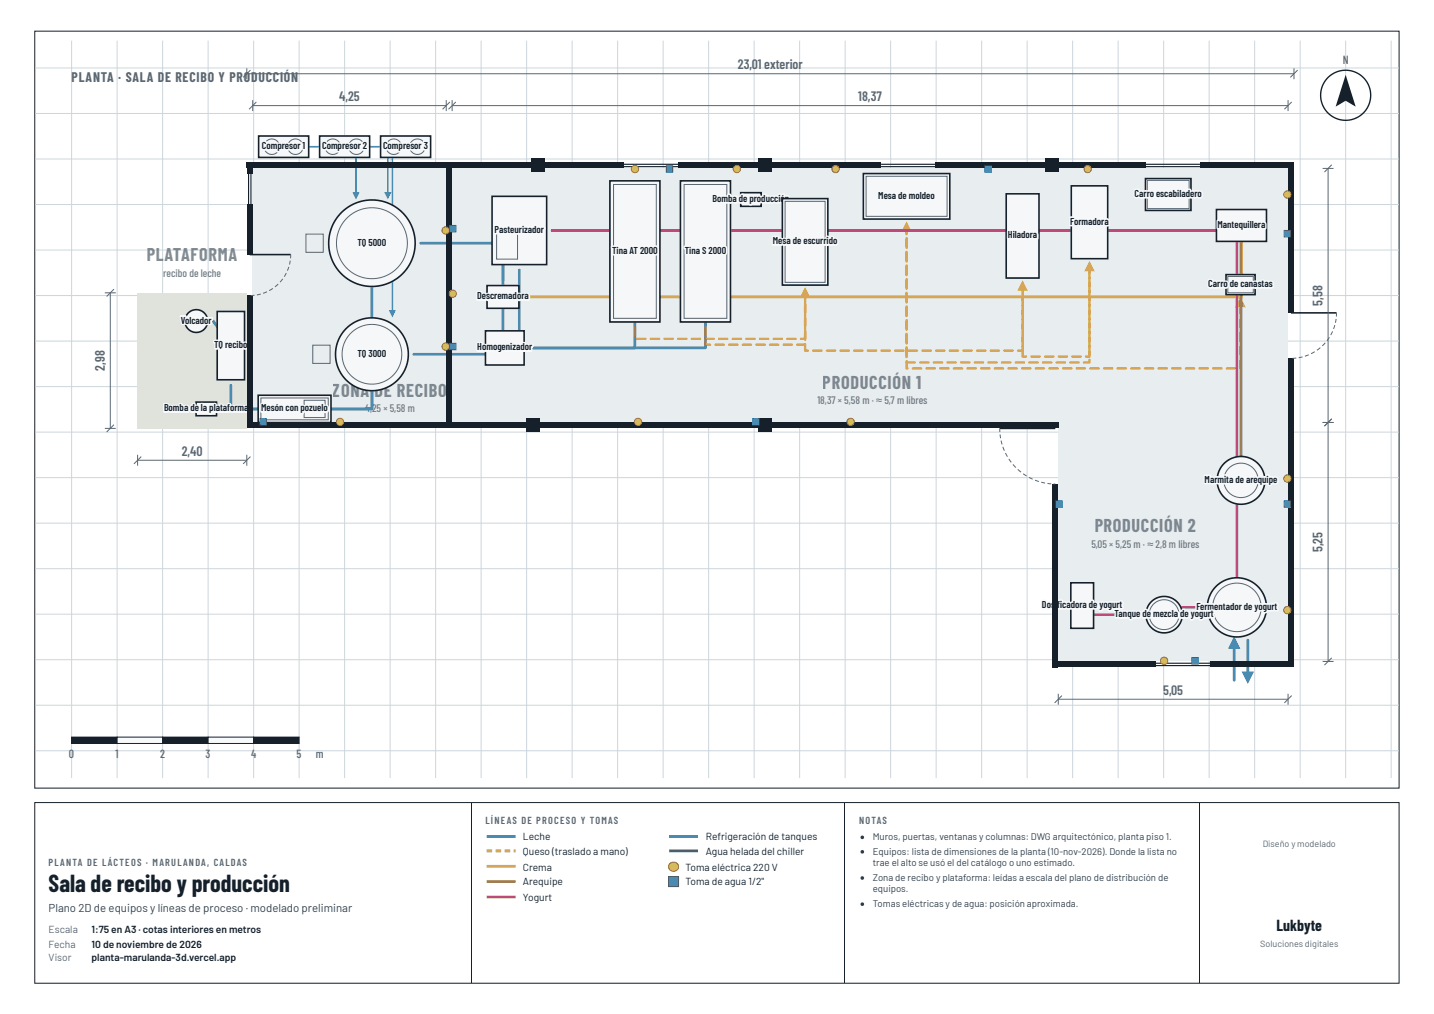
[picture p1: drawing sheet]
<svg xmlns="http://www.w3.org/2000/svg" width="420mm" height="297mm" viewBox="0 0 420 297" stroke-linecap="round" stroke-linejoin="round" font-family="sans-serif">
<path d="M10.2 9.1h399.8v221.7h-399.8z" fill="none" stroke="#15202a" stroke-width=".29"/>
<g fill="none" stroke="#ccd6dc" stroke-width=".29">
<path d="M10.3 19.9h399.6M21 11.9v216M34.3 11.9v216M47.7 11.9v216M61 11.9v216M74.3 11.9v216M87.7 11.9v216M101 11.9v216M114.3 11.9v216M127.7 11.9v216M141 11.9v216M154.3 11.9v216"/>
<path d="M167.7 11.9v216M181 11.9v216M194.3 11.9v216M207.7 11.9v216M221 11.9v216M234.3 11.9v216M247.6 11.9v216M261 11.9v216M274.3 11.9v216M287.6 11.9v216M301 11.9v216M314.3 11.9v216"/>
<path d="M327.6 11.9v216M341 11.9v216M354.3 11.9v216M367.6 11.9v216M381 11.9v216M394.3 11.9v216M407.6 11.9v216M10.3 33.2h399.6M10.3 46.6h399.6M10.3 59.9h399.6M10.3 73.2h399.6M10.3 86.6h399.6"/>
<path d="M10.3 99.9h399.6M10.3 113.2h399.6M10.3 126.6h399.6M10.3 139.9h399.6M10.3 153.2h399.6M10.3 166.6h399.6M10.3 179.9h399.6M10.3 193.2h399.6M10.3 206.6h399.6M10.3 219.9h399.6"/>
</g>
<path d="M40.3 85.8h32v39.7h-32z" fill="#dfe3dc"/>
<g fill="#e8edf0">
<path d="M74.1 49.3h56.7v74.4h-56.7z"/>
<path d="M132.5 49.3h244.9v74.4h-244.9z"/>
<path d="M310.1 123.7h67.3v70h-67.3z"/>
<path d="M310.1 123.7h67.3v1.8h-67.3z"/>
</g>
<path d="M62.5 94l5.2 7.2" fill="none" stroke="#2f7fc4" stroke-width=".8"/>
<path d="M64.7 100.3l2.9-2.2 .7 4z" fill="#2f7fc4"/>
<path d="M67.7 112.8v7h-7.2" fill="none" stroke="#2f7fc4" stroke-width=".8"/>
<path d="M59.4 119.8l3.6-1.8v3.6z" fill="#2f7fc4"/>
<path d="M109 71.2v48.6h-43.9" fill="none" stroke="#2f7fc4" stroke-width=".8"/>
<path d="M109 70.2l1.8 3.6h-3.6z" fill="#2f7fc4"/>
<path d="M109 103.8v16h-43.9" fill="none" stroke="#2f7fc4" stroke-width=".8"/>
<path d="M109 102.7l1.8 3.6h-3.6z" fill="#2f7fc4"/>
<path d="M123.3 71.2h24.1v15.8" fill="none" stroke="#2f7fc4" stroke-width=".8"/>
<path d="M145.6 84.5h3.6l-1.8 3.6z" fill="#2f7fc4"/>
<path d="M147.4 87v16.8h-26.1" fill="none" stroke="#2f7fc4" stroke-width=".8"/>
<path d="M147.4 85.9l1.8 3.6h-3.6z" fill="#2f7fc4"/>
<path d="M152.2 67.5h-4.8v14.5" fill="none" stroke="#2f7fc4" stroke-width=".8"/>
<path d="M149.7 65.7l3.6 1.8-3.6 1.8z" fill="#2f7fc4"/>
<path d="M152.2 79.1v22.8h-4.3" fill="none" stroke="#2f7fc4" stroke-width=".8"/>
<path d="M146.8 101.9l3.6-1.8v3.6z" fill="#2f7fc4"/>
<path d="M186.1 73.6v28.3h-30.9" fill="none" stroke="#2f7fc4" stroke-width=".8"/>
<path d="M186.1 72.6l1.8 3.6h-3.6z" fill="#2f7fc4"/>
<path d="M206.7 73.6v28.3h-51.5" fill="none" stroke="#2f7fc4" stroke-width=".8"/>
<path d="M206.7 72.6l1.8 3.6h-3.6z" fill="#2f7fc4"/>
<g fill="#d4851a">
<path d="M235.9 84.2l1.5 3h-3z"/>
<path d="M299.6 82.1l1.5 3h-3z"/>
<path d="M319.2 76.5l1.5 3h-3z"/>
<path d="M265.6 64.9l1.5 3h-3z"/>
<path d="M363.5 87l1.5 3h-3z"/>
<path d="M185.8 95.7l.6 .1v2.5a.33 .33 0 0 1-.3 .3 .33 .33 0 0 1-.4-.3zM186.5 99l2.6-.1a.33 .33 0 0 1 .4 .3 .33 .33 0 0 1-.4 .4l-2.5-.1zM190.5 99l2.6-.1a.33 .33 0 0 1 .4 .3 .33 .33 0 0 1-.4 .4l-2.5-.1zM194.5 99l2.6-.1a.33 .33 0 0 1 .4 .3 .33 .33 0 0 1-.4 .4l-2.5-.1zM198.5 99l2.6-.1a.33 .33 0 0 1 .4 .3 .33 .33 0 0 1-.4 .4l-2.5-.1zM202.5 99l2.6-.1a.33 .33 0 0 1 .4 .3 .33 .33 0 0 1-.4 .4l-2.5-.1zM206.5 99l2.6-.1a.33 .33 0 0 1 .4 .3 .33 .33 0 0 1-.4 .4l-2.5-.1zM210.5 99l2.6-.1a.33 .33 0 0 1 .4 .3 .33 .33 0 0 1-.4 .4l-2.5-.1zM214.5 99l2.6-.1a.33 .33 0 0 1 .4 .3 .33 .33 0 0 1-.4 .4l-2.5-.1zM218.5 99l2.6-.1a.33 .33 0 0 1 .4 .3 .33 .33 0 0 1-.4 .4l-2.5-.1zM222.5 99l2.6-.1a.33 .33 0 0 1 .4 .3 .33 .33 0 0 1-.4 .4l-2.5-.1zM226.5 99l2.6-.1a.33 .33 0 0 1 .4 .3 .33 .33 0 0 1-.4 .4l-2.5-.1zM230.5 99l2.6-.1a.33 .33 0 0 1 .4 .3 .33 .33 0 0 1-.4 .4l-2.5-.1zM235.7 97.8l.5 .1v1.5l-.3 .2h-1.2a.33 .33 0 0 1-.3-.4 .33 .33 0 0 1 .3-.3h1.2v.3h-.3zM235.7 93.8l.5 .1v2.5a.33 .33 0 0 1-.3 .4 .33 .33 0 0 1-.3-.4zM235.7 89.8l.5 .1v2.5a.33 .33 0 0 1-.3 .4 .33 .33 0 0 1-.3-.4zM235.7 85.8l.5 .1v2.5a.33 .33 0 0 1-.3 .4 .33 .33 0 0 1-.3-.4z"/>
<path d="M206.5 95.7l.5 .1 .1 2.5a.33 .33 0 0 1-.4 .3 .33 .33 0 0 1-.3-.3zM206.5 99.7l.3-.1 .3 .3v1.1h-.4v-.4h1.4a.33 .33 0 0 1 .3 .4 .33 .33 0 0 1-.3 .3l-1.6-.1zM209.4 100.7l2.7-.1a.33 .33 0 0 1 .3 .4 .33 .33 0 0 1-.3 .3h-2.6zM213.4 100.7l2.7-.1a.33 .33 0 0 1 .3 .4 .33 .33 0 0 1-.3 .3h-2.6zM217.4 100.7l2.7-.1a.33 .33 0 0 1 .3 .4 .33 .33 0 0 1-.3 .3h-2.6zM221.4 100.7l2.7-.1a.33 .33 0 0 1 .3 .4 .33 .33 0 0 1-.3 .3h-2.6zM225.4 100.7l2.7-.1a.33 .33 0 0 1 .3 .4 .33 .33 0 0 1-.3 .3h-2.6zM229.4 100.7l2.7-.1a.33 .33 0 0 1 .3 .4 .33 .33 0 0 1-.3 .3h-2.6zM233.4 100.7l2.5-.1v.4h-.3a.38 .38 0 0 1 .3-.4 .38 .38 0 0 1 .4 .3 .38 .38 0 0 1-.4 .4h-2.4zM235.7 96.6l.5 .1v2.5a.33 .33 0 0 1-.3 .4 .33 .33 0 0 1-.3-.4zM235.7 92.6l.5 .1v2.5a.33 .33 0 0 1-.3 .4 .33 .33 0 0 1-.3-.4zM235.7 88.6l.5 .1v2.5a.33 .33 0 0 1-.3 .4 .33 .33 0 0 1-.3-.4zM235.7 84.9l.5 .1v2.2a.33 .33 0 0 1-.3 .4 .33 .33 0 0 1-.3-.4z"/>
<path d="M235.7 84.9l.5 .1v2.5a.33 .33 0 0 1-.3 .3 .33 .33 0 0 1-.3-.3zM235.7 88.9l.5 .1v2.5a.33 .33 0 0 1-.3 .3 .33 .33 0 0 1-.3-.3zM235.7 92.9l.5 .1v2.5a.33 .33 0 0 1-.3 .3 .33 .33 0 0 1-.3-.3zM235.7 96.9l.5 .1v2.5a.33 .33 0 0 1-.3 .3 .33 .33 0 0 1-.3-.3zM235.7 100.9l.3-.1 .2 .3v1.6h-.3v-.3h.8a.33 .33 0 0 1 .3 .3 .33 .33 0 0 1-.3 .3l-1.1-.2zM238.1 102.5l2.6-.1a.33 .33 0 0 1 .3 .3 .33 .33 0 0 1-.3 .3h-2.5zM242.1 102.5l2.6-.1a.33 .33 0 0 1 .3 .3 .33 .33 0 0 1-.3 .3h-2.5zM246.1 102.5l2.6-.1a.33 .33 0 0 1 .3 .3 .33 .33 0 0 1-.3 .3h-2.5zM250.1 102.5l2.6-.1a.33 .33 0 0 1 .3 .3 .33 .33 0 0 1-.3 .3h-2.5zM254.1 102.5l2.6-.1a.33 .33 0 0 1 .3 .3 .33 .33 0 0 1-.3 .3h-2.5zM258.1 102.5l2.6-.1a.33 .33 0 0 1 .3 .3 .33 .33 0 0 1-.3 .3h-2.5zM262.1 102.5l2.6-.1a.33 .33 0 0 1 .3 .3 .33 .33 0 0 1-.3 .3h-2.5zM266.1 102.5l2.6-.1a.33 .33 0 0 1 .3 .3 .33 .33 0 0 1-.3 .3h-2.5zM270.1 102.5l2.6-.1a.33 .33 0 0 1 .3 .3 .33 .33 0 0 1-.3 .3h-2.5zM274.1 102.5l2.6-.1a.33 .33 0 0 1 .3 .3 .33 .33 0 0 1-.3 .3h-2.5zM278.1 102.5l2.6-.1a.33 .33 0 0 1 .3 .3 .33 .33 0 0 1-.3 .3h-2.5zM282.1 102.5l2.6-.1a.33 .33 0 0 1 .3 .3 .33 .33 0 0 1-.3 .3h-2.5zM286.1 102.5l2.6-.1a.33 .33 0 0 1 .3 .3 .33 .33 0 0 1-.3 .3h-2.5zM290.1 102.5l2.6-.1a.33 .33 0 0 1 .3 .3 .33 .33 0 0 1-.3 .3h-2.5zM294.1 102.5l2.6-.1a.33 .33 0 0 1 .3 .3 .33 .33 0 0 1-.3 .3h-2.5zM298.1 102.5l1.5-.1v.3h-.3v-1.1a.33 .33 0 0 1 .3-.3 .33 .33 0 0 1 .4 .3v1.1l-.2 .3h-1.6zM299.4 97.4l.6 .1v2.5a.33 .33 0 0 1-.4 .4 .33 .33 0 0 1-.3-.4zM299.4 93.4l.6 .1v2.5a.33 .33 0 0 1-.4 .4 .33 .33 0 0 1-.3-.4zM299.4 89.4l.6 .1v2.5a.33 .33 0 0 1-.4 .4 .33 .33 0 0 1-.3-.4zM299.4 85.4l.6 .1v2.5a.33 .33 0 0 1-.4 .4 .33 .33 0 0 1-.3-.4zM299.4 82.8l.6 .1v1.1a.33 .33 0 0 1-.4 .4 .33 .33 0 0 1-.3-.4z"/>
<path d="M299.4 82.8l.6 .1v2.5a.33 .33 0 0 1-.4 .4 .33 .33 0 0 1-.3-.4zM299.4 86.8l.6 .1v2.5a.33 .33 0 0 1-.4 .4 .33 .33 0 0 1-.3-.4zM299.4 90.8l.6 .1v2.5a.33 .33 0 0 1-.4 .4 .33 .33 0 0 1-.3-.4zM299.4 94.8l.6 .1v2.5a.33 .33 0 0 1-.4 .4 .33 .33 0 0 1-.3-.4zM299.4 98.8l.6 .1v2.5a.33 .33 0 0 1-.4 .4 .33 .33 0 0 1-.3-.4zM299.4 102.8l.4-.1 .2 .3v1.4h-.4v-.3h1a.33 .33 0 0 1 .4 .3 .33 .33 0 0 1-.4 .4h-1l-.3-.2zM302 104.2l2.6-.1a.33 .33 0 0 1 .4 .3 .33 .33 0 0 1-.4 .4l-2.5-.1zM306 104.2l2.6-.1a.33 .33 0 0 1 .4 .3 .33 .33 0 0 1-.4 .4l-2.5-.1zM310 104.2l2.6-.1a.33 .33 0 0 1 .4 .3 .33 .33 0 0 1-.4 .4l-2.5-.1zM314 104.2l2.6-.1a.33 .33 0 0 1 .4 .3 .33 .33 0 0 1-.4 .4l-2.5-.1zM319 102.8l.6 .1v1.7l-.4 .2h-1a.33 .33 0 0 1-.3-.4 .33 .33 0 0 1 .3-.3h1v.3h-.3zM319 98.8l.6 .1v2.5a.33 .33 0 0 1-.4 .4 .33 .33 0 0 1-.3-.4zM319 94.8l.6 .1v2.5a.33 .33 0 0 1-.4 .4 .33 .33 0 0 1-.3-.4zM319 90.8l.6 .1v2.5a.33 .33 0 0 1-.4 .4 .33 .33 0 0 1-.3-.4zM319 86.8l.6 .1v2.5a.33 .33 0 0 1-.4 .4 .33 .33 0 0 1-.3-.4zM319 82.8l.6 .1v2.5a.33 .33 0 0 1-.4 .4 .33 .33 0 0 1-.3-.4zM319 78.8l.6 .1v2.5a.33 .33 0 0 1-.4 .4 .33 .33 0 0 1-.3-.4zM318.9 77.4a.35 .35 0 0 1 .7 0 .35 .35 0 0 1-.7 0z"/>
<path d="M319 77.1l.6 .1v2.6a.33 .33 0 0 1-.4 .3 .33 .33 0 0 1-.3-.3zM319 81.1l.6 .1v2.6a.33 .33 0 0 1-.4 .3 .33 .33 0 0 1-.3-.3zM319 85.1l.6 .1v2.6a.33 .33 0 0 1-.4 .3 .33 .33 0 0 1-.3-.3zM319 89.1l.6 .1v2.6a.33 .33 0 0 1-.4 .3 .33 .33 0 0 1-.3-.3zM319 93.1l.6 .1v2.6a.33 .33 0 0 1-.4 .3 .33 .33 0 0 1-.3-.3zM319 97.1l.6 .1v2.6a.33 .33 0 0 1-.4 .3 .33 .33 0 0 1-.3-.3zM319 101.1l.6 .1v2.6a.33 .33 0 0 1-.4 .3 .33 .33 0 0 1-.3-.3zM317.4 105.9l1.8-.1v.4h-.3v-.8a.33 .33 0 0 1 .3-.4 .33 .33 0 0 1 .4 .4l-.2 1.1h-1.9zM313.4 105.9l2.6-.1a.33 .33 0 0 1 .4 .4 .33 .33 0 0 1-.4 .3h-2.5zM309.4 105.9l2.6-.1a.33 .33 0 0 1 .4 .4 .33 .33 0 0 1-.4 .3h-2.5zM305.4 105.9l2.6-.1a.33 .33 0 0 1 .4 .4 .33 .33 0 0 1-.4 .3h-2.5zM301.4 105.9l2.6-.1a.33 .33 0 0 1 .4 .4 .33 .33 0 0 1-.4 .3h-2.5zM297.4 105.9l2.6-.1a.33 .33 0 0 1 .4 .4 .33 .33 0 0 1-.4 .3h-2.5zM293.4 105.9l2.6-.1a.33 .33 0 0 1 .4 .4 .33 .33 0 0 1-.4 .3h-2.5zM289.4 105.9l2.6-.1a.33 .33 0 0 1 .4 .4 .33 .33 0 0 1-.4 .3h-2.5zM285.4 105.9l2.6-.1a.33 .33 0 0 1 .4 .4 .33 .33 0 0 1-.4 .3h-2.5zM281.4 105.9l2.6-.1a.33 .33 0 0 1 .4 .4 .33 .33 0 0 1-.4 .3h-2.5zM277.4 105.9l2.6-.1a.33 .33 0 0 1 .4 .4 .33 .33 0 0 1-.4 .3h-2.5zM273.4 105.9l2.6-.1a.33 .33 0 0 1 .4 .4 .33 .33 0 0 1-.4 .3h-2.5zM269.4 105.9l2.6-.1a.33 .33 0 0 1 .4 .4 .33 .33 0 0 1-.4 .3h-2.5zM265.4 105.9l2.6-.1a.33 .33 0 0 1 .4 .4 .33 .33 0 0 1-.4 .3h-2.5zM265.4 101.9l.6 .1v2.6a.33 .33 0 0 1-.4 .3 .33 .33 0 0 1-.3-.3zM265.4 97.9l.6 .1v2.6a.33 .33 0 0 1-.4 .3 .33 .33 0 0 1-.3-.3zM265.4 93.9l.6 .1v2.6a.33 .33 0 0 1-.4 .3 .33 .33 0 0 1-.3-.3zM265.4 89.9l.6 .1v2.6a.33 .33 0 0 1-.4 .3 .33 .33 0 0 1-.3-.3zM265.4 85.9l.6 .1v2.6a.33 .33 0 0 1-.4 .3 .33 .33 0 0 1-.3-.3zM265.4 81.9l.6 .1v2.6a.33 .33 0 0 1-.4 .3 .33 .33 0 0 1-.3-.3zM265.4 77.9l.6 .1v2.6a.33 .33 0 0 1-.4 .3 .33 .33 0 0 1-.3-.3zM265.4 73.9l.6 .1v2.6a.33 .33 0 0 1-.4 .3 .33 .33 0 0 1-.3-.3zM265.4 69.9l.6 .1v2.6a.33 .33 0 0 1-.4 .3 .33 .33 0 0 1-.3-.3zM265.4 65.9l.6 .1v2.6a.33 .33 0 0 1-.4 .3 .33 .33 0 0 1-.3-.3z"/>
<path d="M265.4 65.5l.6 .1v2.6a.33 .33 0 0 1-.4 .3 .33 .33 0 0 1-.3-.3zM265.4 69.5l.6 .1v2.6a.33 .33 0 0 1-.4 .3 .33 .33 0 0 1-.3-.3zM265.4 73.5l.6 .1v2.6a.33 .33 0 0 1-.4 .3 .33 .33 0 0 1-.3-.3zM265.4 77.5l.6 .1v2.6a.33 .33 0 0 1-.4 .3 .33 .33 0 0 1-.3-.3zM265.4 81.5l.6 .1v2.6a.33 .33 0 0 1-.4 .3 .33 .33 0 0 1-.3-.3zM265.4 85.5l.6 .1v2.6a.33 .33 0 0 1-.4 .3 .33 .33 0 0 1-.3-.3zM265.4 89.5l.6 .1v2.6a.33 .33 0 0 1-.4 .3 .33 .33 0 0 1-.3-.3zM265.4 93.5l.6 .1v2.6a.33 .33 0 0 1-.4 .3 .33 .33 0 0 1-.3-.3zM265.4 97.5l.6 .1v2.6a.33 .33 0 0 1-.4 .3 .33 .33 0 0 1-.3-.3zM265.4 101.5l.6 .1v2.6a.33 .33 0 0 1-.4 .3 .33 .33 0 0 1-.3-.3zM265.4 105.5l.6 .1v2.3h-.4v-.3h.3a.33 .33 0 0 1 .3 .3 .33 .33 0 0 1-.3 .3h-.4l-.2-.3zM267.3 107.7l2.6-.1a.33 .33 0 0 1 .3 .3 .33 .33 0 0 1-.3 .3h-2.5zM271.3 107.7l2.6-.1a.33 .33 0 0 1 .3 .3 .33 .33 0 0 1-.3 .3h-2.5zM275.3 107.7l2.6-.1a.33 .33 0 0 1 .3 .3 .33 .33 0 0 1-.3 .3h-2.5zM279.3 107.7l2.6-.1a.33 .33 0 0 1 .3 .3 .33 .33 0 0 1-.3 .3h-2.5zM283.3 107.7l2.6-.1a.33 .33 0 0 1 .3 .3 .33 .33 0 0 1-.3 .3h-2.5zM287.3 107.7l2.6-.1a.33 .33 0 0 1 .3 .3 .33 .33 0 0 1-.3 .3h-2.5zM291.3 107.7l2.6-.1a.33 .33 0 0 1 .3 .3 .33 .33 0 0 1-.3 .3h-2.5zM295.3 107.7l2.6-.1a.33 .33 0 0 1 .3 .3 .33 .33 0 0 1-.3 .3h-2.5zM299.3 107.7l2.6-.1a.33 .33 0 0 1 .3 .3 .33 .33 0 0 1-.3 .3h-2.5zM303.3 107.7l2.6-.1a.33 .33 0 0 1 .3 .3 .33 .33 0 0 1-.3 .3h-2.5zM307.3 107.7l2.6-.1a.33 .33 0 0 1 .3 .3 .33 .33 0 0 1-.3 .3h-2.5zM311.3 107.7l2.6-.1a.33 .33 0 0 1 .3 .3 .33 .33 0 0 1-.3 .3h-2.5zM315.3 107.7l2.6-.1a.33 .33 0 0 1 .3 .3 .33 .33 0 0 1-.3 .3h-2.5zM319.3 107.7l2.6-.1a.33 .33 0 0 1 .3 .3 .33 .33 0 0 1-.3 .3h-2.5zM323.3 107.7l2.6-.1a.33 .33 0 0 1 .3 .3 .33 .33 0 0 1-.3 .3h-2.5zM327.3 107.7l2.6-.1a.33 .33 0 0 1 .3 .3 .33 .33 0 0 1-.3 .3h-2.5zM331.3 107.7l2.6-.1a.33 .33 0 0 1 .3 .3 .33 .33 0 0 1-.3 .3h-2.5zM335.3 107.7l2.6-.1a.33 .33 0 0 1 .3 .3 .33 .33 0 0 1-.3 .3h-2.5zM339.3 107.7l2.6-.1a.33 .33 0 0 1 .3 .3 .33 .33 0 0 1-.3 .3h-2.5zM343.3 107.7l2.6-.1a.33 .33 0 0 1 .3 .3 .33 .33 0 0 1-.3 .3h-2.5zM347.3 107.7l2.6-.1a.33 .33 0 0 1 .3 .3 .33 .33 0 0 1-.3 .3h-2.5zM351.3 107.7l2.6-.1a.33 .33 0 0 1 .3 .3 .33 .33 0 0 1-.3 .3h-2.5zM355.3 107.7l2.6-.1a.33 .33 0 0 1 .3 .3 .33 .33 0 0 1-.3 .3h-2.5zM359.3 107.7l2.6-.1a.33 .33 0 0 1 .3 .3 .33 .33 0 0 1-.3 .3h-2.5zM363.3 105.3l.5 .1v2.5a.33 .33 0 0 1-.3 .3 .33 .33 0 0 1-.3-.3zM363.3 101.3l.5 .1v2.5a.33 .33 0 0 1-.3 .3 .33 .33 0 0 1-.3-.3zM363.3 97.3l.5 .1v2.5a.33 .33 0 0 1-.3 .3 .33 .33 0 0 1-.3-.3zM363.3 93.3l.5 .1v2.5a.33 .33 0 0 1-.3 .3 .33 .33 0 0 1-.3-.3zM363.3 89.3l.5 .1v2.5a.33 .33 0 0 1-.3 .3 .33 .33 0 0 1-.3-.3z"/>
</g>
<path d="M363.8 66v21h-210.1" fill="none" stroke="#d6b11f" stroke-width=".8"/>
<path d="M363.8 65l1.8 3.6h-3.6z" fill="#d6b11f"/>
<path d="M161.8 67.5h201.8v73.2" fill="none" stroke="#9a5a2b" stroke-width=".8"/>
<path d="M361.8 138.2h3.6l-1.8 3.6z" fill="#9a5a2b"/>
<path d="M161.8 67.5h200.6v110.4" fill="none" stroke="#c23d7d" stroke-width=".8"/>
<path d="M360.6 175.4h3.6l-1.8 3.6z" fill="#c23d7d"/>
<path d="M352.2 177.9h-11.1v2.1" fill="none" stroke="#c23d7d" stroke-width=".8"/>
<path d="M339.3 177.5h3.6l-1.8 3.6z" fill="#c23d7d"/>
<path d="M317.1 177.4v2.6h17.1" fill="none" stroke="#c23d7d" stroke-width=".8"/>
<path d="M317.1 176.3l1.8 3.6h-3.6z" fill="#c23d7d"/>
<path d="M83.1 43h21.2v14.8" fill="none" stroke="#18a9bf" stroke-width=".47"/>
<path d="M103.3 56.3h2.1l-1.1 2.1z" fill="#18a9bf"/>
<path d="M101 43h12.7v14.8" fill="none" stroke="#18a9bf" stroke-width=".47"/>
<path d="M112.6 56.3h2.1l-1 2.1z" fill="#18a9bf"/>
<path d="M118.9 43h-3.9v49.3" fill="none" stroke="#18a9bf" stroke-width=".47"/>
<path d="M113.9 90.8h2.1l-1 2.1z" fill="#18a9bf"/>
<path d="M361.6 187.5v11.7" fill="none" stroke="#118a70" stroke-width=".8"/>
<path d="M361.6 186.4l1.8 3.6h-3.6z" fill="#118a70"/>
<path d="M365.6 187.5v11.7" fill="none" stroke="#118a70" stroke-width=".8"/>
<path d="M363.8 196.7h3.6l-1.8 3.6z" fill="#118a70"/>
<circle cx="57.5" cy="94" r="3.3" fill="#f5f7f8"/>
<circle cx="57.5" cy="94" r="3.3" fill="none" stroke="#15202a" stroke-width=".47"/>
<path d="M63.7 91.2h8v20h-8z" fill="#f5f7f8"/>
<path d="M63.7 91.2h8v20h-8z" fill="none" stroke="#15202a" stroke-width=".47"/>
<path d="M57.5 117.8h6v4h-6z" fill="#f5f7f8"/>
<path d="M57.5 117.8h6v4h-6z" fill="none" stroke="#15202a" stroke-width=".47"/>
<circle cx="109" cy="71.2" r="12.7" fill="#f5f7f8"/>
<circle cx="109" cy="71.2" r="12.7" fill="none" stroke="#15202a" stroke-width=".47"/>
<g fill="none" stroke="#586773" stroke-width=".29">
<path d="M89.7 68.6h5v5.3h-5z"/>
<circle cx="109" cy="71.2" r="10.4"/>
</g>
<circle cx="109" cy="103.8" r="10.7" fill="#f5f7f8"/>
<circle cx="109" cy="103.8" r="10.7" fill="none" stroke="#15202a" stroke-width=".47"/>
<g fill="none" stroke="#586773" stroke-width=".29">
<path d="M91.7 101.1h5v5.3h-5z"/>
<circle cx="109" cy="103.8" r="8.7"/>
</g>
<path d="M75.8 39.8h14.7v6.3h-14.7z" fill="#f5f7f8"/>
<path d="M75.8 39.8h14.7v6.3h-14.7z" fill="none" stroke="#15202a" stroke-width=".47"/>
<g fill="none" stroke="#586773" stroke-width=".29">
<circle cx="79.7" cy="43" r="2.27"/>
<circle cx="86.6" cy="43" r="2.27"/>
</g>
<path d="M93.7 39.8h14.6v6.3h-14.6z" fill="#f5f7f8"/>
<path d="M93.7 39.8h14.6v6.3h-14.6z" fill="none" stroke="#15202a" stroke-width=".47"/>
<g fill="none" stroke="#586773" stroke-width=".29">
<circle cx="97.5" cy="43" r="2.27"/>
<circle cx="104.5" cy="43" r="2.27"/>
</g>
<path d="M111.5 39.8h14.7v6.3h-14.7z" fill="#f5f7f8"/>
<path d="M111.5 39.8h14.7v6.3h-14.7z" fill="none" stroke="#15202a" stroke-width=".47"/>
<g fill="none" stroke="#586773" stroke-width=".29">
<circle cx="115.4" cy="43" r="2.27"/>
<circle cx="122.3" cy="43" r="2.27"/>
</g>
<path d="M75.7 115.8h21.3v8h-21.3z" fill="#f5f7f8"/>
<path d="M75.7 115.8h21.3v8h-21.3z" fill="none" stroke="#15202a" stroke-width=".47"/>
<path d="M76.5 116.6h19.7v6.4h-19.7zM89.1 117.2h6.2v5.1h-6.2z" fill="none" stroke="#586773" stroke-width=".29"/>
<path d="M144.2 57.5h16v20h-16z" fill="#f5f7f8"/>
<path d="M144.2 57.5h16v20h-16z" fill="none" stroke="#15202a" stroke-width=".47"/>
<path d="M145.5 67.6h6.2v8.3h-6.2z" fill="none" stroke="#586773" stroke-width=".29"/>
<path d="M142.7 83.6h9.4v6.7h-9.4z" fill="#f5f7f8"/>
<path d="M142.7 83.6h9.4v6.7h-9.4z" fill="none" stroke="#15202a" stroke-width=".47"/>
<path d="M142.3 96.9h11.3v10h-11.3z" fill="#f5f7f8"/>
<path d="M142.3 96.9h11.3v10h-11.3z" fill="none" stroke="#15202a" stroke-width=".47"/>
<path d="M178.7 53h14.7v41.3h-14.7z" fill="#f5f7f8"/>
<path d="M178.7 53h14.7v41.3h-14.7z" fill="none" stroke="#15202a" stroke-width=".47"/>
<path d="M179.8 54h12.5v39.2h-12.5z" fill="none" stroke="#586773" stroke-width=".29"/>
<path d="M199.4 53h14.7v41.3h-14.7z" fill="#f5f7f8"/>
<path d="M199.4 53h14.7v41.3h-14.7z" fill="none" stroke="#15202a" stroke-width=".47"/>
<path d="M200.5 54h12.5v39.2h-12.5z" fill="none" stroke="#586773" stroke-width=".29"/>
<path d="M217.1 56.4h6v4h-6z" fill="#f5f7f8"/>
<path d="M217.1 56.4h6v4h-6z" fill="none" stroke="#15202a" stroke-width=".47"/>
<path d="M229.3 58.2h13.3v25.3h-13.3z" fill="#f5f7f8"/>
<path d="M229.3 58.2h13.3v25.3h-13.3z" fill="none" stroke="#15202a" stroke-width=".47"/>
<path d="M230.1 59h11.7v23.7h-11.7z" fill="none" stroke="#586773" stroke-width=".29"/>
<path d="M253 50.8h25.3v13.4h-25.3z" fill="#f5f7f8"/>
<path d="M253 50.8h25.3v13.4h-25.3z" fill="none" stroke="#15202a" stroke-width=".47"/>
<path d="M253.8 51.6h23.7v11.8h-23.7z" fill="none" stroke="#586773" stroke-width=".29"/>
<path d="M294.8 56.8h9.6v24.6h-9.6z" fill="#f5f7f8"/>
<path d="M294.8 56.8h9.6v24.6h-9.6z" fill="none" stroke="#15202a" stroke-width=".47"/>
<path d="M313.9 54.4h10.7v21.4h-10.7z" fill="#f5f7f8"/>
<path d="M313.9 54.4h10.7v21.4h-10.7z" fill="none" stroke="#15202a" stroke-width=".47"/>
<path d="M335.6 52.3h13.4v9.3h-13.4z" fill="#f5f7f8"/>
<path d="M335.6 52.3h13.4v9.3h-13.4z" fill="none" stroke="#15202a" stroke-width=".47"/>
<path d="M336.2 52.8h12.2v8.3h-12.2z" fill="none" stroke="#586773" stroke-width=".29"/>
<path d="M356.4 61.4h14.7v9.3h-14.7z" fill="#f5f7f8"/>
<path d="M356.4 61.4h14.7v9.3h-14.7z" fill="none" stroke="#15202a" stroke-width=".47"/>
<path d="M359.2 80.4h8.6v5.9h-8.6z" fill="#f5f7f8"/>
<path d="M359.2 80.4h8.6v5.9h-8.6z" fill="none" stroke="#15202a" stroke-width=".47"/>
<path d="M359.8 81h7.4v4.8h-7.4z" fill="none" stroke="#586773" stroke-width=".29"/>
<circle cx="363.6" cy="140.7" r="7" fill="#f5f7f8"/>
<circle cx="363.6" cy="140.7" r="7" fill="none" stroke="#15202a" stroke-width=".47"/>
<circle cx="363.6" cy="140.7" r="5" fill="none" stroke="#586773" stroke-width=".29"/>
<circle cx="362.4" cy="177.9" r="8.7" fill="#f5f7f8"/>
<circle cx="362.4" cy="177.9" r="8.7" fill="none" stroke="#15202a" stroke-width=".47"/>
<circle cx="362.4" cy="177.9" r="7.1" fill="none" stroke="#586773" stroke-width=".29"/>
<circle cx="341.1" cy="180" r="5.3" fill="#f5f7f8"/>
<circle cx="341.1" cy="180" r="5.3" fill="none" stroke="#15202a" stroke-width=".47"/>
<circle cx="341.1" cy="180" r="4.4" fill="none" stroke="#586773" stroke-width=".29"/>
<path d="M313.8 170.7h6.6v13.3h-6.6z" fill="#f5f7f8"/>
<path d="M313.8 170.7h6.6v13.3h-6.6z" fill="none" stroke="#15202a" stroke-width=".47"/>
<path d="M72.3 47.6h110.6v1.7h-110.6z" fill="#15202a"/>
<path d="M182.9 48.8h16M182.9 48.1h16" fill="none" stroke="#15202a" stroke-width=".33"/>
<path d="M198.9 47.6h59.3v1.7h-59.3z" fill="#15202a"/>
<path d="M258.2 48.8h16M258.2 48.1h16" fill="none" stroke="#15202a" stroke-width=".33"/>
<path d="M274.2 47.6h61.6v1.7h-61.6z" fill="#15202a"/>
<path d="M335.8 48.8h16M335.8 48.1h16" fill="none" stroke="#15202a" stroke-width=".33"/>
<g fill="#15202a">
<path d="M351.8 47.6h27.4v1.7h-27.4z"/>
<path d="M72.3 123.7h237.8v1.8h-237.8z"/>
<path d="M72.3 86.6h1.8v38.9h-1.8z"/>
</g>
<path d="M73.2 74.6h12" fill="none" stroke="#15202a" stroke-width=".47"/>
<path d="M85 74.6h.3v1.1l-.3-.1zM84.9 76.3l.3 .1-.2 1.1-.3-.1zM84.5 78.1l.3 .1-.4 1.2-.3-.2zM83.8 79.9l.2 .1-.6 1.1-.2-.1zM82.7 81.6l.3 .2-.8 .9-.2-.2zM80.5 83.9l.9-.8 .2 .2-.9 .8zM78.8 85l1.1-.6 .1 .2-1 .7zM77.1 85.8l1.1-.5 .1 .3-1.1 .5zM75.3 86.2l1.1-.2v.3l-1.1 .2zM73.5 86.4l1.1-.1v.3l-1.1 .1z" fill="#586773"/>
<path d="M72.3 59.9h1.8v14.7h-1.8z" fill="#15202a"/>
<path d="M72.8 50.8v9.1M73.5 50.8v9.1" fill="none" stroke="#15202a" stroke-width=".33"/>
<g fill="#15202a">
<path d="M72.3 47.6h1.8v3.2h-1.8z"/>
<path d="M130.8 49.3h1.7v74.4h-1.7z"/>
<path d="M377.4 105h1.8v18.7h-1.8z"/>
</g>
<path d="M378.3 91.6h13.3" fill="none" stroke="#15202a" stroke-width=".47"/>
<path d="M391.5 91.6h.3l-.1 1.1h-.3zM391.4 93.4h.3l-.2 1.2-.3-.1zM391 95.2l.3 .1-.4 1.1-.3-.1zM390.4 97l.2 .1-.5 1.1-.3-.1zM389.4 98.7l.3 .2-.7 1-.3-.2zM388.2 100.3l.2 .2-.8 .9-.2-.2zM385.8 102.5l1-.8 .2 .2-1 .8zM384.1 103.5l1.1-.6 .1 .2-1.1 .6zM382.3 104.2l1.1-.4 .2 .3-1.2 .4zM380.5 104.6l1.1-.2 .1 .3-1.1 .2zM378.8 104.8l1-.1 .1 .3-1.1 .1z" fill="#586773"/>
<g fill="#15202a">
<path d="M377.4 47.6h1.8v44h-1.8z"/>
<path d="M377.4 123.7h1.8v71.8h-1.8z"/>
<path d="M308.4 141.8h1.7v53.7h-1.7z"/>
</g>
<path d="M292.9 125.5h16.3" fill="none" stroke="#15202a" stroke-width=".47"/>
<path d="M292.8 125.5h.3v1l-.3 .1zM292.9 127.3l.3-.1 .1 1.1-.2 .1zM293.2 129.1l.3-.1 .3 1.1-.3 .1zM293.7 130.9l.3-.1 .4 1.1-.2 .2zM294.5 132.8l.3-.2 .5 1.1-.2 .1zM295.5 134.5l.2-.2 .8 1-.3 .2zM296.7 136.1l.2-.2 .9 1-.2 .2zM298.3 137.4l1 .8-.2 .2-1-.8zM299.9 138.6l1 .7-.1 .3-1.1-.7zM301.6 139.7l1.1 .5-.2 .3-1.1-.5zM303.3 140.5l1.2 .4-.1 .3-1.2-.4zM305.2 141.1l1.1 .3-.1 .2-1.1-.2zM307 141.5l1.1 .1-.1 .3-1.1-.1zM308.7 141.6h.5v.3h-.5z" fill="#586773"/>
<path d="M308.4 193.7h30.3v1.8h-30.3z" fill="#15202a"/>
<path d="M338.7 195h16M338.7 194.3h16" fill="none" stroke="#15202a" stroke-width=".33"/>
<g fill="#15202a">
<path d="M354.7 193.7h24.5v1.8h-24.5z"/>
<path d="M155.5 46.5h4v4h-4z"/>
<path d="M222.2 46.5h4v4h-4z"/>
<path d="M306.2 46.5h4v4h-4z"/>
<path d="M154.3 122.6h4v4h-4z"/>
<path d="M222.2 122.6h4v4h-4z"/>
</g>
<circle cx="130.6" cy="67.5" r="1.07" fill="#e9b949"/>
<circle cx="130.6" cy="67.5" r="1.07" fill="none" stroke="#8a6a12" stroke-width=".29"/>
<path d="M131.7 66h1.9v1.9h-1.9z" fill="#3b8fd1"/>
<path d="M131.7 66h1.9v1.9h-1.9z" fill="none" stroke="#1d5585" stroke-width=".29"/>
<circle cx="130.6" cy="101.5" r="1.07" fill="#e9b949"/>
<circle cx="130.6" cy="101.5" r="1.07" fill="none" stroke="#8a6a12" stroke-width=".29"/>
<path d="M131.7 100.6h1.9v1.8h-1.9z" fill="#3b8fd1"/>
<path d="M131.7 100.6h1.9v1.8h-1.9z" fill="none" stroke="#1d5585" stroke-width=".29"/>
<circle cx="132.7" cy="86" r="1.07" fill="#e9b949"/>
<circle cx="132.7" cy="86" r="1.07" fill="none" stroke="#8a6a12" stroke-width=".29"/>
<circle cx="99.7" cy="123.6" r="1.07" fill="#e9b949"/>
<circle cx="99.7" cy="123.6" r="1.07" fill="none" stroke="#8a6a12" stroke-width=".29"/>
<path d="M76.2 122.7h1.9v1.8h-1.9z" fill="#3b8fd1"/>
<path d="M76.2 122.7h1.9v1.8h-1.9z" fill="none" stroke="#1d5585" stroke-width=".29"/>
<circle cx="186.1" cy="49.5" r="1.07" fill="#e9b949"/>
<circle cx="186.1" cy="49.5" r="1.07" fill="none" stroke="#8a6a12" stroke-width=".29"/>
<path d="M195.3 48.6h1.8v1.8h-1.8z" fill="#3b8fd1"/>
<path d="M195.3 48.6h1.8v1.8h-1.8z" fill="none" stroke="#1d5585" stroke-width=".29"/>
<circle cx="215.9" cy="49.5" r="1.07" fill="#e9b949"/>
<circle cx="215.9" cy="49.5" r="1.07" fill="none" stroke="#8a6a12" stroke-width=".29"/>
<circle cx="244.8" cy="49.5" r="1.07" fill="#e9b949"/>
<circle cx="244.8" cy="49.5" r="1.07" fill="none" stroke="#8a6a12" stroke-width=".29"/>
<path d="M288.6 48.6h1.8v1.8h-1.8z" fill="#3b8fd1"/>
<path d="M288.6 48.6h1.8v1.8h-1.8z" fill="none" stroke="#1d5585" stroke-width=".29"/>
<circle cx="318.7" cy="49.5" r="1.07" fill="#e9b949"/>
<circle cx="318.7" cy="49.5" r="1.07" fill="none" stroke="#8a6a12" stroke-width=".29"/>
<circle cx="377.2" cy="57" r="1.07" fill="#e9b949"/>
<circle cx="377.2" cy="57" r="1.07" fill="none" stroke="#8a6a12" stroke-width=".29"/>
<path d="M376.3 67.5h1.9v1.9h-1.9z" fill="#3b8fd1"/>
<path d="M376.3 67.5h1.9v1.9h-1.9z" fill="none" stroke="#1d5585" stroke-width=".29"/>
<circle cx="187" cy="123.6" r="1.07" fill="#e9b949"/>
<circle cx="187" cy="123.6" r="1.07" fill="none" stroke="#8a6a12" stroke-width=".29"/>
<path d="M220.6 122.7h1.9v1.8h-1.9z" fill="#3b8fd1"/>
<path d="M220.6 122.7h1.9v1.8h-1.9z" fill="none" stroke="#1d5585" stroke-width=".29"/>
<circle cx="249.2" cy="123.6" r="1.07" fill="#e9b949"/>
<circle cx="249.2" cy="123.6" r="1.07" fill="none" stroke="#8a6a12" stroke-width=".29"/>
<circle cx="377.2" cy="140.2" r="1.07" fill="#e9b949"/>
<circle cx="377.2" cy="140.2" r="1.07" fill="none" stroke="#8a6a12" stroke-width=".29"/>
<path d="M376.3 146.7h1.9v1.9h-1.9z" fill="#3b8fd1"/>
<path d="M376.3 146.7h1.9v1.9h-1.9z" fill="none" stroke="#1d5585" stroke-width=".29"/>
<circle cx="377.2" cy="178.7" r="1.07" fill="#e9b949"/>
<circle cx="377.2" cy="178.7" r="1.07" fill="none" stroke="#8a6a12" stroke-width=".29"/>
<circle cx="341.1" cy="193.6" r="1.07" fill="#e9b949"/>
<circle cx="341.1" cy="193.6" r="1.07" fill="none" stroke="#8a6a12" stroke-width=".29"/>
<path d="M349.2 192.6h1.9v1.9h-1.9z" fill="#3b8fd1"/>
<path d="M349.2 192.6h1.9v1.9h-1.9z" fill="none" stroke="#1d5585" stroke-width=".29"/>
<path d="M309.4 146.7h1.8v1.9h-1.8z" fill="#3b8fd1"/>
<path d="M309.4 146.7h1.8v1.9h-1.8z" fill="none" stroke="#1d5585" stroke-width=".29"/>
<g fill="none" stroke="#586773" stroke-width=".29">
<path d="M72.3 21.6h306.9M72.3 20v3.2M73.4 20.5l-2.1 2.2M74.1 30.9h56.7M74.1 29.3v3.2M75.1 29.9l-2.1 2.1M130.8 29.3v3.2M131.8 29.9l-2.1 2.1M132.5 30.9h244.9M132.5 29.3v3.2M133.6 29.9l-2.2 2.1M377.4 29.3v3.2"/>
<path d="M378.5 29.9l-2.1 2.1M379.2 20v3.2M380.2 20.5l-2.1 2.2M387.6 49.3h3.2M389.2 49.3v144.4M390.2 48.3l-2.1 2.1M30.7 85.8h3.2M32.3 85.8v39.7M33.4 84.7l-2.1 2.1M30.7 125.5h3.2M33.4 124.4l-2.1 2.1M40.3 134.8h32"/>
<path d="M40.3 133.2v3.2M41.4 133.7l-2.1 2.2M72.3 133.2v3.2M73.4 133.7l-2.1 2.2M387.6 123.7h3.2M390.2 122.7l-2.1 2.1M387.6 193.7h3.2M390.2 192.7l-2.1 2.1M310.1 204.8h67.3M310.1 203.2v3.2M311.2 203.7l-2.2 2.2M377.4 203.2v3.2"/>
<path d="M378.5 203.7l-2.1 2.2"/>
</g>
<circle cx="394.3" cy="27.9" r="7.3" fill="none" stroke="#15202a" stroke-width=".4"/>
<g fill="#15202a">
<path d="M394.3 21.9l2.9 9.3-2.9-1.7-2.9 1.7z"/>
<path d="M21 215.9h13.3v1.9h-13.3z"/>
</g>
<path d="M21 215.9h13.3v1.9h-13.3z" fill="none" stroke="#15202a" stroke-width=".29"/>
<path d="M34.3 215.9h13.4v1.9h-13.4z" fill="#f7f9fa"/>
<path d="M34.3 215.9h13.4v1.9h-13.4z" fill="none" stroke="#15202a" stroke-width=".29"/>
<path d="M47.7 215.9h13.3v1.9h-13.3z" fill="#15202a"/>
<path d="M47.7 215.9h13.3v1.9h-13.3z" fill="none" stroke="#15202a" stroke-width=".29"/>
<path d="M61 215.9h13.3v1.9h-13.3z" fill="#f7f9fa"/>
<path d="M61 215.9h13.3v1.9h-13.3z" fill="none" stroke="#15202a" stroke-width=".29"/>
<path d="M74.3 215.9h13.4v1.9h-13.4z" fill="#15202a"/>
<path d="M74.3 215.9h13.4v1.9h-13.4zM10.2 235.1h399.8v52.9h-399.8zM138.2 235.2v52.7M247.5 235.2v52.7" fill="none" stroke="#15202a" stroke-width=".29"/>
<path d="M142.6 245h8.5" fill="none" stroke="#2f7fc4" stroke-width=".79" stroke-linecap="butt"/>
<path d="M142.6 248.8h1.6v.8h-1.6zM145.3 248.8h1.5v.8h-1.5zM147.9 248.8h1.6v.8h-1.6zM150.5 248.8h.6v.8h-.6z" fill="#d4851a"/>
<path d="M142.6 253.7h8.5" fill="none" stroke="#d6b11f" stroke-width=".79" stroke-linecap="butt"/>
<path d="M142.6 258.2h8.5" fill="none" stroke="#9a5a2b" stroke-width=".79" stroke-linecap="butt"/>
<path d="M142.6 262.7h8.5" fill="none" stroke="#c23d7d" stroke-width=".79" stroke-linecap="butt"/>
<path d="M196.1 245h8.4" fill="none" stroke="#18a9bf" stroke-width=".79" stroke-linecap="butt"/>
<path d="M196.1 249.2h8.4" fill="none" stroke="#118a70" stroke-width=".79" stroke-linecap="butt"/>
<circle cx="197.3" cy="253.9" r="1.41" fill="#e9b949"/>
<circle cx="197.3" cy="253.9" r="1.41" fill="none" stroke="#8a6a12" stroke-width=".29"/>
<path d="M195.8 256.6h3.2v3.2h-3.2z" fill="#3b8fd1"/>
<path d="M195.9 256.8h2.9v2.9h-2.9z" fill="none" stroke="#1d5585" stroke-width=".29"/>
<path d="M351.5 235.2v52.7" fill="none" stroke="#15202a" stroke-width=".29"/>
<g fill="#33414c">
<circle cx="252.7" cy="245.3" r=".53"/>
<circle cx="252.7" cy="249.5" r=".53"/>
<circle cx="252.7" cy="257.2" r=".53"/>
<circle cx="252.7" cy="264.8" r=".53"/>
</g>
<text font-size="7.1" fill="#15202a" x="14.3" y="261.4">Sala de recibo y producción</text>
<g font-size="5.3" fill="#586773">
<text x="42.9" y="76.6">PL</text>
<text x="48.2" y="76.6">ATAFO</text>
<text x="61.1" y="76.6">RMA</text>
<text x="241.1" y="113.9">PRO</text>
<text x="249.2" y="113.9">DUCCI</text>
<text x="261.5" y="113.9">ÓN 1</text>
<text x="97.5" y="116.2">ZO</text>
<text x="102.7" y="116.2">NA</text>
<text x="109.7" y="116.2">DE</text>
<text x="116.3" y="116.2">RECIB</text>
<text x="128.4" y="116.2">O</text>
<text x="320.7" y="155.9">PRO</text>
<text x="328.8" y="155.9">DUCCI</text>
<text x="341.1" y="155.9">ÓN 2</text>
</g>
<text font-size="4.6" fill="#15202a" x="374.1" y="272.8">Lukbyte</text>
<g font-size="4" fill="#586773">
<text x="21" y="23.9">PLANTA</text>
<text x="34.7" y="23.9">· SALA D</text>
<text x="48.4" y="23.9">E RECIBO Y PROD</text>
<text x="75.7" y="23.9">UCCIÓN</text>
<text x="216.2" y="20.3">23,0</text>
<text x="222.1" y="20.3">1 exterior</text>
<text x="99.4" y="29.6">4</text>
<text x="101.2" y="29.6">,</text>
<text x="102" y="29.6">25</text>
<text x="251.5" y="29.6">18,37</text>
<text x="387.6" y="89.5" transform="rotate(-90 387.6 89.5)">5,58</text>
<text x="30.7" y="108.6" transform="rotate(-90 30.7 108.6)">2,98</text>
<text x="53.3" y="133.5">2,40</text>
<text x="387.6" y="161.7" transform="rotate(-90 387.6 161.7)">5,25</text>
<text x="340.8" y="203.5">5,05</text>
</g>
<g font-size="3.5" fill="#586773">
<text x="393.4" y="18.8">N</text>
<text x="20.2" y="221.9">0</text>
<text x="33.9" y="221.9">1</text>
<text x="46.9" y="221.9">2</text>
<text x="60.3" y="221.9">3</text>
<text x="73.6" y="221.9">4</text>
<text x="86.9" y="221.9">5</text>
<text x="92.5" y="221.9">m</text>
</g>
<text font-size="3.3" fill="#33414c" x="14.3" y="267.2">Plano 2D de equipos y líneas de proceso · modelado preliminar</text>
<g font-size="3.2" fill="#586773">
<text x="47.8" y="81.1">recibo de leche</text>
<text x="239.5" y="118.4">18,37 × 5,58 m · ≈ 5,</text>
<text x="261" y="118.4">7 m libres</text>
<text x="107" y="120.7">4,25 × 5,58 m</text>
<text x="319.8" y="160.4">5,05 × 5</text>
<text x="328.3" y="160.4">,25 m · ≈ 2,8</text>
<text x="342.5" y="160.4">m libres</text>
</g>
<g font-size="3" fill="#586773">
<text x="142.3" y="241.3">LÍNEAS DE PROCESO Y TOMAS</text>
<text x="251.7" y="241.3">NOTAS</text>
<text x="14.3" y="253.7">PLANTA DE LÁCTEOS · MARULANDA, CALDAS</text>
<text x="14.3" y="273.3">Escala</text>
<text x="14.3" y="277.5">Fecha</text>
<text x="14.3" y="281.5">Visor</text>
</g>
<g font-size="3" fill="#15202a">
<text x="153.2" y="246.1">Leche</text>
<text x="153.2" y="250.6">Queso (traslado a mano)</text>
<text x="206.9" y="246.1">Refrigeración de tanques</text>
<text x="206.9" y="250.6">Agua helada del chiller</text>
<text x="153.2" y="255.1">Crema</text>
<text x="200.9" y="255.1">Toma eléctrica 220 V</text>
<text x="153.2" y="259.3">Arequipe</text>
<text x="153.2" y="263.8">Yogurt</text>
<text x="200.9" y="259.3">Toma de agua 1/2&quot;</text>
<text x="26.8" y="273.3">1:75 en A3 · cotas interiores en metros</text>
<text x="26.8" y="277.5">10 de noviembre de 2026</text>
<text x="26.8" y="281.5">planta-marulanda-3d.vercel.app</text>
</g>
<g font-size="2.9" fill="#f7f9fa">
<text x="76.8" y="43.7">Compresor1</text>
<text x="94.4" y="43.7">Compr</text>
<text x="112.3" y="43.7">Compresor3</text>
<text x="208.8" y="59.2">Bom</text>
<text x="257.4" y="58.3">Mesade moldeo</text>
<text x="332.5" y="57.7">Carroes</text>
<text x="313.6" y="65.9">Formadora</text>
<text x="104.8" y="72">TQ 5</text>
<text x="144.9" y="68.3">Pasteu</text>
<text x="226.5" y="71.6">Me</text>
<text x="229.3" y="71.6">sade</text>
<text x="295.3" y="69.9">Hiladora</text>
<text x="356.8" y="66.8">Manteq</text>
<text x="179.4" y="74.4">Ti</text>
<text x="200.6" y="74.4">Tina S</text>
<text x="139.8" y="87.7">D</text>
<text x="141.2" y="87.7">escremadora</text>
<text x="354.1" y="84.1">Carro</text>
<text x="360.3" y="84.1">de</text>
<text x="367.3" y="84.1">astas</text>
<text x="53" y="94.8">Volcador</text>
<text x="62.8" y="102">TQrecibo</text>
<text x="104.8" y="104.5">TQ 3</text>
<text x="139.9" y="102.7">Homogenizad</text>
<text x="48.1" y="120.5">Bomba della</text>
<text x="61.3" y="120.5">pl</text>
<text x="76.6" y="120.5">Mesón con</text>
<text x="88.1" y="120.5">pozuelo</text>
<text x="353" y="141.5">Marmita d</text>
<text x="305.3" y="178.1">Dos</text>
<text x="350.6" y="178.7">Fermentador deyogurt</text>
<text x="326.6" y="180.8">Tanquede me</text>
<text x="341.1" y="180.8">zcla deyogur</text>
</g>
<g font-size="2.9" fill="#15202a">
<text x="76.8" y="43.7">Compresor</text>
<text x="88.7" y="43.7">1</text>
<text x="94.4" y="43.7">Compresor2</text>
<text x="101.1" y="43.7">esor 2</text>
<text x="112.3" y="43.7">Compresor 3</text>
<text x="208.8" y="59.2">Bombadepr</text>
<text x="213.4" y="59.2">b</text>
<text x="214.6" y="59.2">a d</text>
<text x="217.8" y="59.2">e producción</text>
<text x="221.8" y="59.2">oducción</text>
<text x="257.4" y="58.3">Mes</text>
<text x="261.4" y="58.3">a demoldeo</text>
<text x="332.5" y="57.7">Car</text>
<text x="336" y="57.7">r</text>
<text x="336.9" y="57.7">o escabiladero</text>
<text x="341.2" y="57.7">cabilad</text>
<text x="348.7" y="57.7">ero</text>
<text x="313.6" y="65.9">F</text>
<text x="314.7" y="65.9">ormadora</text>
<text x="104.8" y="72">TQ5000</text>
<text x="109.2" y="72">000</text>
<text x="144.9" y="68.3">P</text>
<text x="146.3" y="68.3">a</text>
<text x="147.5" y="68.3">steurizador</text>
<text x="152.1" y="68.3">riz</text>
<text x="154.7" y="68.3">ador</text>
<text x="229.3" y="71.6">s</text>
<text x="230.5" y="71.6">a deescurr</text>
<text x="235.4" y="71.6">escurrido</text>
<text x="242.2" y="71.6">i</text>
<text x="242.8" y="71.6">do</text>
<text x="356.8" y="66.8">Mantequilera</text>
<text x="364.3" y="66.8">uillera</text>
<text x="179.4" y="74.4">Tina AT2000</text>
<text x="181.3" y="74.4">naAT 2000</text>
<text x="200.6" y="74.4">TinaS2000</text>
<text x="207.6" y="74.4">2000</text>
<text x="360.3" y="84.1">decan</text>
<text x="363.5" y="84.1">can</text>
<text x="367.3" y="84.1">a</text>
<text x="368.5" y="84.1">stas</text>
<text x="62.8" y="102">T</text>
<text x="64" y="102">Q recibo</text>
<text x="104.8" y="104.5">TQ3000</text>
<text x="109.2" y="104.5">000</text>
<text x="139.9" y="102.7">H</text>
<text x="141.3" y="102.7">omoge</text>
<text x="148.2" y="102.7">niz</text>
<text x="151.2" y="102.7">ador</text>
<text x="153.8" y="102.7">or</text>
<text x="48.1" y="120.5">Bombade</text>
<text x="59.5" y="120.5">a</text>
<text x="61.3" y="120.5">plataforma</text>
<text x="63.2" y="120.5">ataforma</text>
<text x="76.6" y="120.5">Mesóncon</text>
<text x="88.1" y="120.5">p</text>
<text x="89.4" y="120.5">ozuelo</text>
<text x="353" y="141.5">M</text>
<text x="354.6" y="141.5">armitadearequipe</text>
<text x="363.3" y="141.5">e arequipe</text>
<text x="305.3" y="178.1">Dosiiadorade yogurt</text>
<text x="309.2" y="178.1">if</text>
<text x="309.8" y="178.1">fc d</text>
<text x="309.8" y="178.1">ica</text>
<text x="315" y="178.1">or</text>
<text x="317.2" y="178.1">a deyogur</text>
<text x="328.1" y="178.1">t</text>
<text x="350.6" y="178.7">Fermentadorde yogurt</text>
<text x="326.6" y="180.8">T</text>
<text x="327.8" y="180.8">anque deme</text>
<text x="341.1" y="180.8">zclade yogurt</text>
<text x="354.8" y="180.8">t</text>
</g>
<g font-size="2.8" fill="#33414c">
<text x="255.7" y="246.1">Muros, puertas, ventanas y columnas: DWG arquitectónico, planta piso 1.</text>
<text x="255.7" y="250.3">Equipos: lista de dimensiones de la planta (10-nov-2026). Donde la lista no</text>
<text x="255.7" y="253.7">trae el alto se usó el del catálogo o uno estimado.</text>
<text x="255.7" y="258">Zona de recibo y plataforma: leídas a escala del plano de distribución de</text>
<text x="255.7" y="261.4">equipos.</text>
<text x="255.7" y="265.6">Tomas eléctricas y de agua: posición aproximada.</text>
</g>
<g font-size="2.6" fill="#586773">
<text x="370" y="248.2">Diseño y modelado</text>
<text x="369.3" y="277.3">Soluciones digitales</text>
</g>
</svg>
